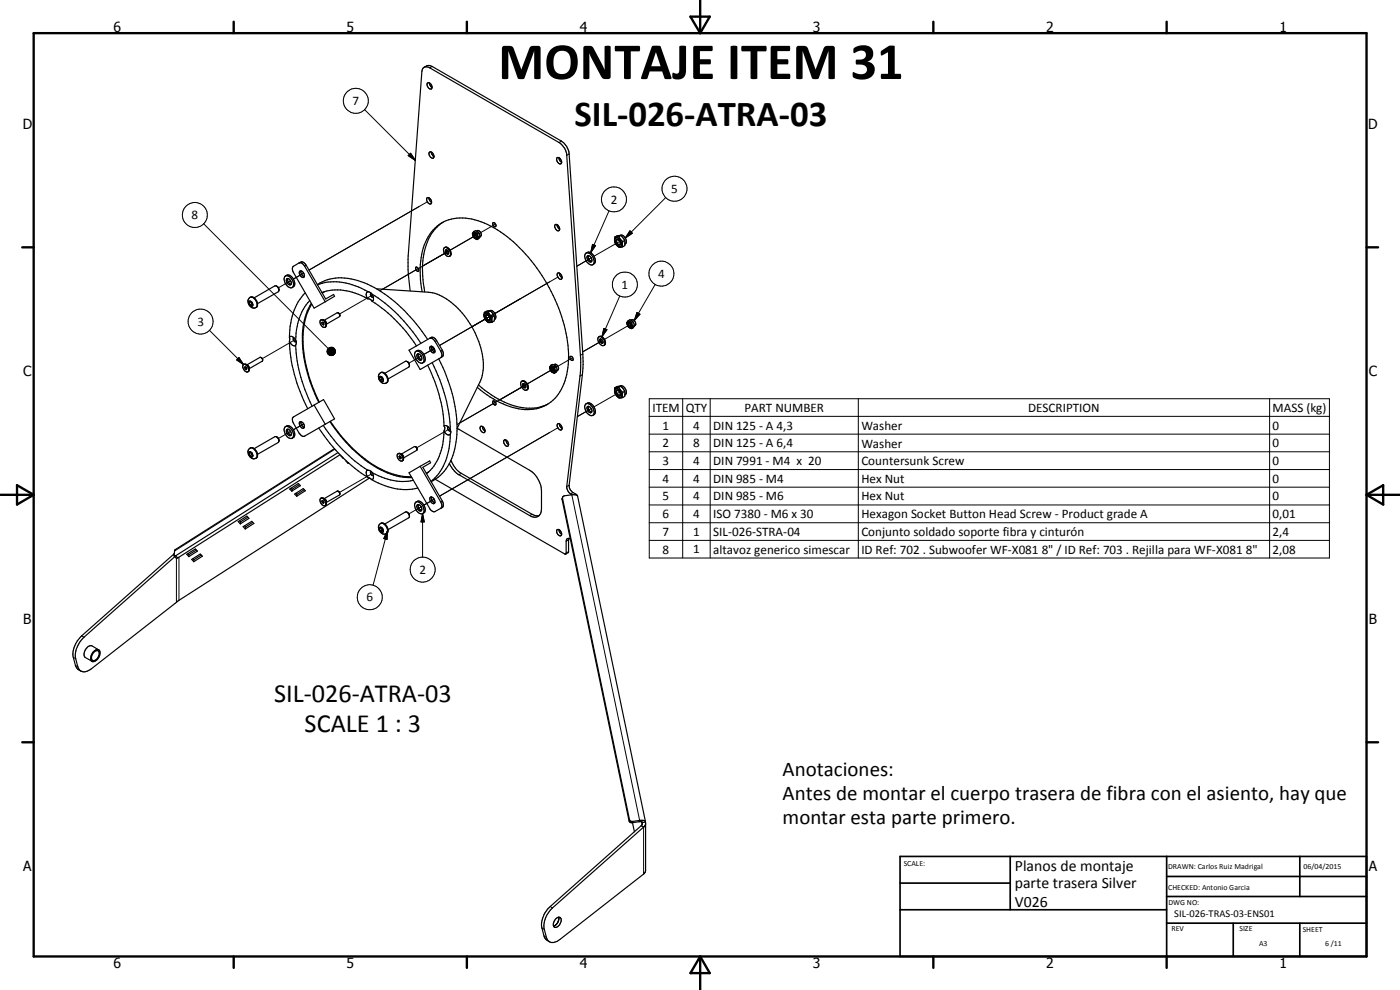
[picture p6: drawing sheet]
<svg xmlns="http://www.w3.org/2000/svg" width="420mm" height="297mm" viewBox="0 0 420 297" stroke-linecap="round" stroke-linejoin="round" font-family="sans-serif">
<g fill="none" stroke="#000" stroke-width=".3">
<path d="M129.7 19.9l-.7 .5M109.4 32.9l15.3 15.2M122.5 46.7l.7-.7 1.5 2.1zM123.2 46l1.5 2.1-2.2-1.4zM168.5 42.3l-.7 .5M170.8 46.2l-.7 .4M199.8 59.3l-12.1 12.1M61.1 67.1l37.4 37.5M91.9 79.6l-.5 .3M128.3 60.5l-35.6 20.5 .3-.1M142.9 70.5l-7.8 4.6M148.5 67.4l-34.5 19.8"/>
<path d="M177.4 77.3l-4.3 2.6M177.8 73.3l.9 .4-1.4 2.1zM182.8 63.2l-5.5 12.6M186 72.4l-7.7 4.5M189 69.3l.8 .7-2.1 1.4zM62.9 99.1l10.2 10.3M74.7 90.5l.1-.2a.97 .97 0 0 1 .9 .6 .97 .97 0 0 1-.1 1 1.23 1.23 0 0 1-.9-1.4zM75 89.2a2.04 2.04 0 0 1 1.8 3.1M86.9 84.5l.3-.3-3.6 2.2M88 83.7l3.1-1.7zM111.8 88.5l-9.9 5.7M125.3 80.7l-10.5 6.1"/>
<path d="M146.8 95l-5.2 3M167.5 83.1l-35.6 20.6 33-19.1M181.2 98.6l.9 .3-1.4 2.1zM186 88.8l-5.3 12.2M189.3 97.3l-7.9 4.5M191.2 93.8l.9 .5-1.7 1.9zM196.6 85.3l-6.2 10.9M71.7 107.3l1.4 2.1-2.1-1.4zM88.6 101.9l-9.9 5.7M91 100.5l-.2 .2M98.1 105.4l2.2 .9-2.1-.6zM98.2 105.7l2.1 .6-2.1-.4z"/>
<path d="M98.2 105.1l2.1 1.2-2.2-.9zM98.2 104.9l2.1 1.4-2.1-1.2zM98.2 105.9l2.1 .4-1.9-.1zM98.4 106.2l1.9 .1h-1.7zM98.4 104.6l.2-.2 1.7 1.9zM98.4 104.6l1.9 1.7-2.1-1.4zM98.6 106.3h1.7l-1.5 .2zM98.6 104.4l.2-.1 1.5 2zM98.8 106.5l1.5-.2zM98.8 104.3l.3-.1 1.2 2.1zM99 106.6l1.3-.3zM99.1 104.2h.2l1 2.1z"/>
<path d="M99.3 106.7l1-.4zM99.3 104.2h.3l.7 2.1zM99.6 106.7l.7-.4zM99.6 104.2l.3 .1 .4 2zM99.8 106.6l.5-.3zM99.9 104.3l.2 .1 .2 1.9zM100.1 106.5l.2-.2zM100.1 104.4l.2 .2v1.7zM100.3 104.6l.2 .2-.2 1.5zM100.5 104.8l.1 .3-.3 1.2zM100.6 105.8l-.3 .5zM100.6 105.6l-.3 .7z"/>
<path d="M100.6 105.1l-.3 1.2zM100.7 105.3l-.4 1zM113.9 113.1a.88 .88 0 0 1 1 .3 .88 .88 0 0 1-.1 1.2 1.28 1.28 0 0 1-.9-1.5zM114.2 111.8a2.04 2.04 0 0 1 1.7 3.1M126 107.1l.4-.3-3.7 2.2M129.6 105l.7-.4-3.1 1.7M131.1 102.2l-.5 .3M132.7 105.1l-.4 .3M157.7 115.5l-7.7 4.5M171.7 107.4l-34.6 20M174.8 112.4l-.7 .4M174.9 106.2l-.7 .4"/>
<path d="M180.8 102.2l-5.9 3.4 5.7-3.3M186 117.6l-7.7 4.5M194.8 119.6h204.2v47.8h-204.2zM204.9 119.6v47.8M213.1 119.6v47.8M257.6 119.6v47.8M381 119.6v47.8M74.7 135.7l.1-.1a1.05 1.05 0 0 1 1 1.4 .98 .98 0 0 1-1-.3 .98 .98 0 0 1-.1-1zM75 134.5a1.82 1.82 0 0 1 2.1 1.7v.8l-.3 .5M86.9 129.7l.3-.2-3.6 2.1M88 128.9l3.1-1.7zM100.5 134.8l-48.1 30.5"/>
<path d="M104 132.6l-.2 .1M134.9 128.7l-9.9 5.7M167.5 128.3l-35.6 20.6 33-19.1M177.4 122.6l-4.1 2.4 3.8-2.2M194.8 124.9h204.2M194.8 130.3h204.2M194.8 135.6h204.2M111.8 142l-9.9 5.7M113.9 158.3l.1-.1a.91 .91 0 0 1 .9 .5 .91 .91 0 0 1-.1 1.1 1.28 1.28 0 0 1-.9-1.5zM114.1 140.7l-.2 .1M114.2 157.1a1.97 1.97 0 0 1 2.1 2v.5l-.4 .5M116.3 159.3l-.1 2.5-1-.2z"/>
<path d="M116.3 159.3l-4.3 16.3M126 152.3l.4-.2-3.7 2.1M126.8 154.1l.5 2.5h-.9zM126.8 154.1v13.1M127.2 151.6l3.1-1.8zM132.7 150.3l-.4 .3M138.5 142l-.8 .5M159.7 154.3l-.7 .4M168.8 149.5l-.1 .4M170.8 145.6l-.7 .4M171.6 148.5l20.4 97.7-.2 .3M172 147.8l-.7 .4"/>
<path d="M172.8 148.3l-.3 .1M194.8 140.9h204.2M194.8 146.2h204.2M194.8 151.5h204.2M194.8 156.8h204.2M52.7 166.8l.7 .6M52.9 167.5v13.2M53.7 167.2v12.9M170.6 165.5l-.7 .4M170.6 162l-.7 .4M194.8 162.1h204.2M22 197.2l.7 .5"/>
<path d="M22.6 199.6l.8 .5M24.5 190.8l.7 .4M188.9 246l-.1 .3M189.7 246.5l-.1 .3M192.7 246.6v.7M193.2 248.2v14.1M162.6 278.4l.8 .4M165.1 272l.7 .4M163.3 280.8l.7 .5"/>
<circle cx="106.8" cy="30.3" r="3.8"/>
<circle cx="184.3" cy="59.8" r="3.8"/>
<circle cx="202.4" cy="56.6" r="3.8"/>
<circle cx="58.5" cy="64.5" r="3.7"/>
<circle cx="60.2" cy="96.5" r="3.7"/>
<circle cx="187.5" cy="85.4" r="3.8"/>
<circle cx="198.5" cy="82.1" r="3.8"/>
<circle cx="111" cy="179.2" r="3.8"/>
<circle cx="126.9" cy="170.9" r="3.8"/>
</g>
<g fill="none" stroke="#000" stroke-width=".35">
<path d="M127.3 20.2l1.2-.6 1.2 .3 38.8 22.4a5.1 5.1 0 0 1 2.3 3.9l4.2 62.2-.2 4-4 33.2a2.45 2.45 0 0 0 1.2 2.2l1.2 .8M128.2 25a1.15 1.15 0 0 1 1.2 .3 1.15 1.15 0 0 1 .2 1.3 1.16 1.16 0 0 1-1.2-.4 1.16 1.16 0 0 1-.2-1.2zM128.9 24.9l.1 .5 .7 .8M128.1 59.4a1.06 1.06 0 0 1 1.2 .5 1.06 1.06 0 0 1-.2 1.3l-.3-.1a1.46 1.46 0 0 1-.7-1.7zM128.7 59.4l.2 .7 .6 .6M128.8 45.8l.1-.2a1.16 1.16 0 0 1 1.1 .6 1.16 1.16 0 0 1 0 1.3l-.8-.3-.4-.7zM129.4 45.6l.2 .6 .6 .8M167.1 47.4a1.08 1.08 0 0 1 1.2 .5 1.08 1.08 0 0 1-.1 1.3 1.41 1.41 0 0 1-1.1-1.8zM167.8 47.3l.2 .8 .6 .6M89.7 78.9l-1.7 1.1-.3 .5 .1 .8 6.5 11.2 3.3-1.9M89.7 78.9a1.35 1.35 0 0 1 2.2 .7l5.8 10.1 2.4-1.4 .3 .6-2.8 1.7M89.7 78.9a1.35 1.35 0 0 1 1.7 1l6.2 10.7"/>
<path d="M133 66.7a14.9 14.9 0 0 0-6.1 11.6 35.3 35.3 0 0 0 .6 9.3M133.4 74.3a1.81 1.81 0 0 1 1.6 2.5M133.4 74.3a1.59 1.59 0 0 1 1.7 .6 1.59 1.59 0 0 1 0 1.9M133.4 74.3a1.82 1.82 0 0 0 1.3 2.7l.4-.2M133.7 75.1a.74 .74 0 0 1 .8 .3 .74 .74 0 0 1 0 .8l-.7-.3zM133.9 74.9l.1 .9 .6 .4M135 76.8l-.1 .1M141.8 70h.1M141.9 70.7l.2 .5M142.1 69.9a1.06 1.06 0 0 1 1 .5 1.06 1.06 0 0 1-.1 1.2 1.19 1.19 0 0 1-.9-1.7zM142.3 69.4l.5-.1 .8 .5M142.3 69.4l.9 .6"/>
<path d="M142.3 69.4l-.2 .2a.75 .75 0 0 0-.2 1.1M142.3 71.3l.9 .6M142.9 70.5l-.4-.3a.51 .51 0 0 0-.2 .7 .51 .51 0 0 0 .6 .3M142.9 71.1v.1M143 69.3a1.06 1.06 0 0 1 1.1 .3 1.06 1.06 0 0 1 .3 1.1l-.4 .3M143 70.8l.1 .2a.4 .4 0 0 1-.5 .3 .4 .4 0 0 1-.3-.4l-.2-.7a.64 .64 0 0 1 .8 .2 .64 .64 0 0 1 0 .7M143.2 70l.5 1.2M143.3 71.8h-.1M143.6 69.8l.5 1.2M143.6 69.8l-.4 .2M143.7 71.2l-.5 .7M144 71l-.8 .9"/>
<path d="M144.1 71h-.1M144.1 71l-.4 .2M147.9 66.8a.69 .69 0 0 1 .8 .4 .69 .69 0 0 1-.2 .8l-.5-.4zM166.5 67.5a1.08 1.08 0 0 1 1.2 .2 1.08 1.08 0 0 1 .3 1.1 .68 .68 0 0 1-.8 .4 .68 .68 0 0 1-.5-.7zM167.2 67.4l.3 1 .5 .4M175.8 76a2.21 2.21 0 0 1 2.5 2.5 .92 .92 0 0 1-.5 1 .92 .92 0 0 1-1.2-.4 2.48 2.48 0 0 1-.8-3.1zM175.9 75.9a1.51 1.51 0 0 1 2.4 1 1.59 1.59 0 0 1-.4 2.5M176.6 76.7a1.4 1.4 0 0 0 1 1.7M176.6 76.7a.65 .65 0 0 0-.5 .5 .65 .65 0 0 0 .2 .7l.8 .7 .5-.2M176.6 76.7l1 .9v.8M184.5 71.1a2.62 2.62 0 0 0 1.2 3.1l1.2-.2M184.6 71.5a1.47 1.47 0 0 1 2 1.6 .78 .78 0 0 1-.6 1 .78 .78 0 0 1-1-.7l-.5-1z"/>
<path d="M185.7 71l1.2 1.5M185.7 71l-1.2 .1M185.9 72.2a.59 .59 0 0 0-.9-.3 .59 .59 0 0 0-.1 .9l.6 .7 .5 .1 .2-.2v-.6M186 72.3l.1 1a.83 .83 0 0 1-.9-.4 .83 .83 0 0 1 .1-1l.8 .7M186.1 70.7a1.33 1.33 0 0 1 1.7 1l.2 1-.5 .5M186.3 70.7l-1.2 .1-.6 .3M186.3 70.7l1.2 1.4M186.3 70.7l-.6 .3M186.9 72.5v1.5M187.5 72.1v1.6l-.6 .3M187.5 72.1l-.6 .4M74.7 89.5a1.25 1.25 0 0 1 2.2 .5 1.34 1.34 0 0 1 .5 1.5 1.34 1.34 0 0 1-1.2 1 1.95 1.95 0 0 1-1.5-3z"/>
<path d="M74.7 90.8l.3-.4 .6 .3 .2 .7-.2 .4-.6-.3M74.7 90.8l.3 .7M75.2 90.5l-.5 .3M75.3 90.6l.2 .6M75.5 91.2l.3 .1M75.5 91.2l-.5 .3M83.1 85.9l-.6-.1-6.2 3.6M83.1 85.9l.6 1M83.7 86.9l-.2 .6-6.2 3.6M85.6 82.8a2.03 2.03 0 0 1 2.4 2l.1 .8-.3 .6a2.14 2.14 0 0 1-2.5-2.2zM85.7 82.8a1.54 1.54 0 0 1 2.3 .9 1.59 1.59 0 0 1-.3 2.6M86 83.7a1.05 1.05 0 0 1 1.2 .5 1.05 1.05 0 0 1-.2 1.3 1.38 1.38 0 0 1-1-1.8z"/>
<path d="M86.4 83.6a1.4 1.4 0 0 0 1 1.7M89.9 81.4a1.13 1.13 0 0 1 1.3 .6 1.13 1.13 0 0 1-.2 1.3 1.38 1.38 0 0 1-1.1-1.9zM90.3 81.3v.1a1.45 1.45 0 0 0 1 1.6M91.6 87.9a19 19 0 0 0-4.7 13.3M93 90.2a17.3 17.3 0 0 0-4.3 11.9M93.4 91a23.1 23.1 0 0 0-2.2 16.1 47.8 47.8 0 0 0 4.5 13.6M93.5 91.3a23.3 23.3 0 0 0-2.1 15.9 45.8 45.8 0 0 0 4.4 13.4M95.2 85.4a14.2 14.2 0 0 1 13.1-.9 36.1 36.1 0 0 1 13 8.6l4.6 5.3 2.4 3.5M95.3 85.5a17.5 17.5 0 0 1 15.2 2M96.4 96a1.52 1.52 0 0 1 1.1 2.2 1.52 1.52 0 0 1-1.3-2.1l.4-.2 .5 .1M96.6 96.9l.1-.3 .4 .3v.6l-.4-.2M96.6 96.9l.1 .4"/>
<path d="M96.6 87.8a16.6 16.6 0 0 1 13.8 1.9M96.8 96.7l-.2 .2M97 96.8l.1 .4M97.1 96l.6 .4 .2 .5v.9l-.3 .4M97.1 97.2h.1M97.1 97.2l-.4 .1M97.5 87.5l-.8 .4M101.5 93.9l.5 .8M101.5 93.9h-.3l-3.9 2.2 .6 1.1M101.5 93.9l.5 .6M102 94.6l-.1 .4-4 2.3M110.4 89.7l.8 .2 .5 .5"/>
<path d="M110.5 87.5a1.89 1.89 0 0 1 1.5 1.6M110.5 87.5h-.2a1.44 1.44 0 0 0 .1 2.2M111.4 88a.65 .65 0 0 0-.1 .8 .65 .65 0 0 0 .7 .3M111.5 88.1a47.1 47.1 0 0 1 14.8 14.9M111.7 90.4a43.4 43.4 0 0 1 13.3 13.4M112 89.1v.9l-.3 .4M113 86.7l15.5 1a16.6 16.6 0 0 1 10.9 7 25.5 25.5 0 0 1 5.6 16.5l-.4 2.2-.6 1.2-6.8 13.9M123.1 87.3a47.9 47.9 0 0 1-.6-10.5l4.1-55.3a1.42 1.42 0 0 1 .8-1.4 1.42 1.42 0 0 1 1.6 .3l39.1 22.5a5.1 5.1 0 0 1 2 3.7l4.2 61.1-.1 4.1-4.1 34.2a2.82 2.82 0 0 0 1.6 2.5M124.8 80.2a.75 .75 0 0 1 .7 .4 .75 .75 0 0 1 0 .8 .87 .87 0 0 1-.7-1.2zM126.7 87.5a24.6 24.6 0 0 1 1.8-16.5 11.4 11.4 0 0 1 13.1-5.3 32.4 32.4 0 0 1 17 11.5 49.3 49.3 0 0 1 12 29.9 16.6 16.6 0 0 1-5.3 13.5l-1.3 .9M145.4 93.7l-.1 .3a2.34 2.34 0 0 0 .7 2.3M145.5 94.1a1.47 1.47 0 0 1 1.9 1.6v.5a.8 .8 0 0 1-.8 .5 .8 .8 0 0 1-.7-.6l-.5-1.1z"/>
<path d="M145.8 94.5a1.03 1.03 0 0 1 1.1 .5 1.03 1.03 0 0 1-.2 1.2 1.27 1.27 0 0 1-.9-1.7zM146 94.5a.88 .88 0 0 1 .9 .5 .88 .88 0 0 1-.2 1 1.01 1.01 0 0 1-.7-1.5zM146 96.3l.5 .5 1.2-.2M146.5 93.6l-1.1 .1M146.5 93.6l1.2 1.5M146.9 93.3a1.66 1.66 0 0 1 1.6 .7 1.66 1.66 0 0 1 0 1.8h-.1M147.1 93.3a2.49 2.49 0 0 1 1.2 3l-.6 .3M147.1 93.3l-1.1 .1-.6 .3M147.1 93.3l-.6 .3M147.7 95.1v1.5M148.3 94.7l-.6 .4M167.4 82a1.1 1.1 0 0 1 1.1 .6 1.1 1.1 0 0 1-.2 1.2 1.36 1.36 0 0 1-.9-1.8z"/>
<path d="M167.9 82l.2 .7 .6 .6M188.3 96.8l.1-.2a.96 .96 0 0 1 1.1 .6 .96 .96 0 0 1-.3 1.2l-.9-.9zM188.6 96.2l-.4 .5v.5l.4 .9 .4 .3M188.6 96.2l.4-.3 .9 .6M188.6 96.2l1 .5M189 97l-.1-.1a.52 .52 0 0 0-.5 .5 .52 .52 0 0 0 .4 .6l.4 .1 .1-.5M189 98.4l.6 .2M189.1 97.2l.3 .4M189.3 97.4l-.3-.5a.45 .45 0 0 0-.3 .7 .45 .45 0 0 0 .6 .1M189.3 97.5v.1M189.4 96.1a1.01 1.01 0 0 1 1.2 .4 1.01 1.01 0 0 1-.2 1.3M189.6 96.7l.4 1.3"/>
<path d="M189.6 98.6h.1M189.9 96.5l.5 1.3M189.9 96.5l-.3 .2M190 98l-.4 .6M190.4 97.7l-.4 .3M190.4 97.8l-.8 .8M73 109.5a1.28 1.28 0 0 1 1.6 1.4l-.1 .6a1.38 1.38 0 0 1-1.6-1.8zM73.1 109.4a1.35 1.35 0 0 1 1.7 1.4M73.4 110.3l.2-.3 .3 .2v.7l-.3-.2M73.4 110.3l.2 .4M73.7 110.1l-.3 .2M73.8 110.2l.1 .3"/>
<path d="M73.9 109.3l.8 .8 .1 .9-.3 .5M73.9 110.5h.1M73.9 110.5l-.3 .2M74.1 109.5l3.9-2.3 .7 .3 .1 .8-4 2.3M74.5 111.5h-.1M78.3 107.3l.3 .1M78.5 107.4l.3 .5M86.9 101.2a.84 .84 0 0 1 1.4 .2M86.9 101.2v1.2M86.9 102.4a1.42 1.42 0 0 0 1.8 1.2M86.9 102.4a47.4 47.4 0 0 0 5.5 20.2M88.2 101.4h-.1a.7 .7 0 0 0 0 .8 .7 .7 0 0 0 .8 .2"/>
<path d="M88.3 101.4l.4 .7M88.7 102.1l.2 .4-.2 1.1M88.7 103.6a45.4 45.4 0 0 0 5 18.3M113.9 112.1a1.38 1.38 0 0 1 1.4-.3 1.38 1.38 0 0 1 .9 1.1 1.25 1.25 0 0 1 .2 1.7 1.25 1.25 0 0 1-1.6 .3 2.05 2.05 0 0 1-.9-2.8zM113.9 113.4l.3-.4 .6 .3 .2 .7-.2 .4-.6-.3M113.9 113.4l.3 .7M114.4 113.2l-.5 .2M114.5 113.2l.2 .6M114.7 113.8l.3 .2M114.7 113.8l-.5 .3M122.3 108.5l.6 1M122.3 108.5l-.6-.1-6.2 3.6"/>
<path d="M122.9 109.5l-.2 .7-6.3 3.5M124.7 105.5a2.03 2.03 0 0 1 2.5 1.9 1.01 1.01 0 0 1-.2 1.4 1.01 1.01 0 0 1-1.4-.2 2.61 2.61 0 0 1-.9-3.1zM124.9 105.4a1.84 1.84 0 0 1 2.6 1.6 1.33 1.33 0 0 1-.7 1.9M125.2 106.3a1.05 1.05 0 0 1 1.2 .5 1.05 1.05 0 0 1-.2 1.3 1.47 1.47 0 0 1-1-1.8zM125.5 106.2a1.43 1.43 0 0 0 1 1.7M128.3 109.6a44.5 44.5 0 0 1 5 18.2M128.9 101.5a1.3 1.3 0 0 1 2.2 .7l1.9 3.7-.1 1-.6 .4M128.9 101.5l.3-.1a1.66 1.66 0 0 1 1.4 1.1l1.7 2.9a1.56 1.56 0 0 1 0 1.9M128.9 101.5l-6.1 3.6 3.3 5.8 6.2-3.6M129.1 104a1.15 1.15 0 0 1 1.2 .6 1.15 1.15 0 0 1-.1 1.3 1.37 1.37 0 0 1-1.1-1.9zM129.5 103.9a1.6 1.6 0 0 0 1 1.7M129.6 103.9l.9 1.6"/>
<path d="M129.7 108.8a48.1 48.1 0 0 1 5.5 20.3M131.6 107.6a44.8 44.8 0 0 1 5.4 23.9 15.6 15.6 0 0 1-7.6 13.1M143.2 116.2a24.5 24.5 0 0 0 15.2 6.7l3.3-.5 2.8-1.2M143.6 115.5a24.3 24.3 0 0 0 16.1 7l1.7-.2 2.3-.7M156.5 114.4a1.63 1.63 0 0 1 2 2.1l-.4 .5M156.5 114.4a1.73 1.73 0 0 1 1.6 2.6M156.5 114.4a1.74 1.74 0 0 0 1.6 2.6M156.9 115.2l.1-.1a.82 .82 0 0 1 .6 1.3 .92 .92 0 0 1-.7-1.2zM157 115.1a.91 .91 0 0 0 .8 1.1M165.1 110.1a.95 .95 0 0 1 1.2 .5 .95 .95 0 0 1-.3 1.2l-.9-.9zM165.3 110.4a.64 .64 0 0 1 .8 .2 .64 .64 0 0 1-.2 .9l-.6-.6zM165.4 109.5a1.08 1.08 0 0 1 1.4 .4"/>
<path d="M165.4 109.5l1 .6M165.4 109.5l-.4 .7 .3 1.1 .3 .3M165.5 110.4l.6 .4v.5a.67 .67 0 0 1-.7-.8zM165.6 111.6l.8 .4M166.2 109.5a1.06 1.06 0 0 1 1.2 .2 1.06 1.06 0 0 1 .1 1.2l-.3 .2M166.4 110.1l.5 1.2M166.8 109.9l.4 1.2M166.8 109.9l-.4 .2M166.9 111.3l-.5 .7M167.2 111.1l-.8 .9M167.2 111.1l-.3 .2M171.1 107a.69 .69 0 0 1 .8 .3 .69 .69 0 0 1-.2 .9l-.6-.6z"/>
<path d="M179.7 101a1.56 1.56 0 0 1 2 1.9l-.3 .6M179.7 101a1.85 1.85 0 0 1 1.7 2.5M179.7 101a1.72 1.72 0 0 0 1.6 2.6l.1-.1M180 101.8a.78 .78 0 0 1 .8 .3 .78 .78 0 0 1 0 .9l-.6-.4zM180.2 101.7a.88 .88 0 0 0 .7 1.2M184.5 116.3a2.34 2.34 0 0 0 1.6 3.1l.8-.1M184.6 116.8a1.56 1.56 0 0 1 1.7 .6 1.56 1.56 0 0 1-.1 1.9 1.87 1.87 0 0 1-1.6-2.5zM184.9 117.1a1 1 0 0 1 1.2 .5 1 1 0 0 1-.2 1.2 1.28 1.28 0 0 1-1-1.7zM185.2 117.1a.89 .89 0 0 1 .8 .6 .89 .89 0 0 1-.1 .9 1.02 1.02 0 0 1-.7-1.5zM185.7 116.2l-1.2 .1M185.7 116.2l1.2 1.5M186.1 115.9a1.62 1.62 0 0 1 1.6 .7 1.62 1.62 0 0 1 0 1.8h-.2"/>
<path d="M186.3 115.9l-1.2 .1-.6 .3M186.3 115.9l1.2 1.5M186.3 115.9l-.6 .3M186.9 117.7v1.6M187.5 117.4v1.1M187.5 117.4l-.6 .3M187.5 118.5v.4l-.6 .4M74.7 134.7a1.22 1.22 0 0 1 1.3-.4 1.22 1.22 0 0 1 .9 1 1.34 1.34 0 0 1 .5 1.4 1.34 1.34 0 0 1-1.2 1 1.93 1.93 0 0 1-1.5-3zM74.7 136l.3-.4 .6 .3 .2 .8-.2 .3-.6-.3M74.7 136l.3 .7M75.2 135.8l-.5 .2M75.3 135.8l.2 .6"/>
<path d="M75.5 136.4l.3 .2M75.5 136.4l-.5 .3M83 131.1l.3 .2M83.4 131.5l.3 .6M83.7 132.1l-.2 .7-6.2 3.5M83.7 132.1l-.4-.9-.8-.2-6.2 3.6M85.6 128.1a2.28 2.28 0 0 1 2.5 2.8 1.11 1.11 0 0 1-1.1 .7 1.11 1.11 0 0 1-1-.8 2.45 2.45 0 0 1-.4-2.7zM85.7 128a1.86 1.86 0 0 1 2.6 1.6 1.33 1.33 0 0 1-.6 1.9M86.1 128.8a1.2 1.2 0 0 1 1.1 .7 1.2 1.2 0 0 1 0 1.2 1.27 1.27 0 0 1-1.1-1.9zM86.4 128.8a1.29 1.29 0 0 0 1 1.7M87.8 125.3l9.3-5.4 3.3 5.8-9 5.2a1.54 1.54 0 0 1-1.7-1l-1.9-3.4zM89.9 126.6a1.15 1.15 0 0 1 1.3 .6 1.15 1.15 0 0 1-.2 1.3 1.43 1.43 0 0 1-1.1-1.9z"/>
<path d="M90.3 126.5v.2a1.54 1.54 0 0 0 1 1.5M94.3 121.5l3.3 5.8M95.7 128.4a53.4 53.4 0 0 0 8.9 10.5M97 127.6a44.4 44.4 0 0 0 13.4 13.5M99 126.5a41.9 41.9 0 0 0 17.3 15.4 16.8 16.8 0 0 0 7.3 1.4M99.1 126.4a38 38 0 0 0 19 15.9l2.8 .6 2.6 .1M100.4 134.6l-47.8 30.3-.3 1.9M101.4 135.8l-48.7 31h-.4M102.1 136.4l-48.7 31-.5 .1-.6-.7M102.4 136.9l.6 .6M103 137.5h.1M103.8 132.4l-.1 .1"/>
<path d="M104 138.3l.5 .8M104.6 138.9l-.1 .2M104.6 138.9l3.9 3.1 2 1.3M104.7 139l-.2 .1M104.9 133.6l-.1 .1M105.6 134.2l-.2 .2M119.4 136.2l.5-.2 .6 .3M119.6 136.1h-.1M119.7 136.1a1.52 1.52 0 0 1 1 2.2 1.43 1.43 0 0 1-1.3-2.1M119.7 137l.2-.2 .5 .6-.1 .3-.4-.2M119.7 137l.2 .5M120 136.9l-.3 .1"/>
<path d="M120.2 136.9l.1 .4M120.3 136.1l.5 .3 .3 .6v1l-.4 .3M120.3 137.3h.1M120.3 137.3l-.4 .2M124.7 134l.5 .8M125.1 134.6l-.4-.6h-.3l-3.9 2.2M125.2 134.7l-.2 .4-3.9 2.3-.6-1.1M126.1 139.9l-3.3 2 6.4 11.1 .7 .5h.6l1.8-1M126.1 139.9l2.8-1.6 .3 .6-2.3 1.3 5.8 10.1a1.33 1.33 0 0 1-.4 2.2M126.1 139.9l6.2 10.7a1.4 1.4 0 0 1 0 1.9M133.3 127.8l.2 .6-.2 .9M133.3 129.3a1.49 1.49 0 0 0 1.7 1.1l.2-.2"/>
<path d="M133.3 127.8a1.4 1.4 0 0 1 1.9 1.3M133.3 129.3a15.8 15.8 0 0 1-5.3 12.9M134.6 128.1a.64 .64 0 0 0-.1 .8 .64 .64 0 0 0 .7 .3M135.2 129.1v1.1M135.2 130.2a17.8 17.8 0 0 1-5.8 14.2M135.3 138.1a7.7 7.7 0 0 0 3.2 3.9l21.2 12.3 1.1 .4h1M137.2 128.6l21.8 12.5a7.9 7.9 0 0 1 3.5 6.1v5.5a2.16 2.16 0 0 1-1 2.3 2.16 2.16 0 0 1-2.5-.3l-21.6-12.5-1.4-1.4-1.1-1.7M144.2 127.9a1.14 1.14 0 0 1 1.2 .6 1.14 1.14 0 0 1-.2 1.3 1.36 1.36 0 0 1-1-1.9zM144.8 127.9l.2 .9 .6 .5M148 120.3a.71 .71 0 0 1 .8 .4 .71 .71 0 0 1-.3 .8 .87 .87 0 0 1-.5-1.2zM151.2 132.2a1.1 1.1 0 0 1 1.2 .2 1.1 1.1 0 0 1 .2 1.2l-.2 .3a1.27 1.27 0 0 1-1.2-1.7zM151.8 132l.2 .8 .6 .6"/>
<path d="M167.4 127.2a1.11 1.11 0 0 1 1.1 .6 1.11 1.11 0 0 1-.2 1.2 1.31 1.31 0 0 1-.9-1.8zM167.9 127.2l.2 .8 .6 .6M175.8 121.2a2.03 2.03 0 0 1 2.4 1.9 1.01 1.01 0 0 1-.1 1.4 1.01 1.01 0 0 1-1.5-.1 2.61 2.61 0 0 1-.8-3.2zM175.9 121.2a1.84 1.84 0 0 1 2.7 1.5 1.33 1.33 0 0 1-.7 1.9M176.6 121.9a1.43 1.43 0 0 0 1 1.8M176.6 121.9a.65 .65 0 0 0-.5 .5 .65 .65 0 0 0 .2 .7l.8 .7 .5-.2M176.6 121.9a1.42 1.42 0 0 1 1 1.7M71.5 156.5l2.6-1.6 .6 .6-2.6 1.7zM71.9 156.3l.3 .3M72.2 156.6l-.1 .6M73 158l2.6-1.6 .6 .7-2.6 1.6zM73.4 157.8l.3 .3"/>
<path d="M73.7 158.1l-.1 .6M74.4 155.2l-2.2 1.4M75.8 156.7l-2.1 1.4M86.9 146.7l2.6-1.6 .7 .6-2.6 1.7zM87.3 146.5l.4 .3M87.7 146.8l-.1 .6M88.4 148.3l2.6-1.7 .6 .6-2.5 1.7zM88.8 148l.3 .3M89.1 148.3v.6M89.8 145.4l-2.1 1.4M91.3 146.9l-2.2 1.4M96.3 149.5l.3-.1 .5 .1"/>
<path d="M96.6 150.4l.1-.2 .4 .2v.6l-.4-.2M96.6 150.4l.1 .4M96.8 150.2l-.2 .2M97 150.3l.1 .3M97.1 149.5l.6 .4 .2 1.3a.71 .71 0 0 1-.5 .6 .71 .71 0 0 1-.8-.4 1.28 1.28 0 0 1-.2-1.9 1.6 1.6 0 0 1 1.3 2.1M97.1 150.6l.1 .1M97.1 150.6l-.4 .2M101.5 147.4l.3 .3M101.8 147.7l.2 .5M101.8 147.7l-.6-.3-3.9 2.2M101.8 147.7l.1 .8-4 2.2-.6-1.1M110.4 141.1l.8 .2 .5 .5"/>
<path d="M110.4 141.1a1.38 1.38 0 0 0 .1 2.2M110.5 143.3l1 .6M110.9 143.4l-57.4 36.9-26.1 20.4a3 3 0 0 1-3.1 .6M111.5 141.5a.66 .66 0 0 0-.2 .8 .66 .66 0 0 0 .7 .3M111.5 143.9a18.7 18.7 0 0 0 13.9 2.5M111.7 141.8a1.36 1.36 0 0 1 0 2.1h-.2M111.7 141.8a17.5 17.5 0 0 0 12.4 2.3M113.9 157.4a1.15 1.15 0 0 1 2 .2 1.51 1.51 0 0 1-.3 2.7 1.94 1.94 0 0 1-1.7-2.9zM113.9 158.6l.3-.4 .6 .3 .2 .8-.2 .3-.6-.3M113.9 158.6l.3 .7M114.4 158.4l-.5 .2M114.5 158.4l.2 .6"/>
<path d="M114.7 159l.3 .2M114.7 159l-.5 .3M114.8 141l-.3 .1M122.5 153.9l.3 .7M122.6 154l-.6-.4h-.3l-6.2 3.6M122.6 154.1l.2 .5M122.8 154.6l-.1 .8-6.3 3.5M124.7 150.7a1.93 1.93 0 0 1 2.5 1.9 1.01 1.01 0 0 1-.2 1.4 1.01 1.01 0 0 1-1.4-.2 2.5 2.5 0 0 1-.9-3.1zM124.9 150.6a1.89 1.89 0 0 1 2.6 1.6 1.31 1.31 0 0 1-.7 1.9M125.2 151.6a1.12 1.12 0 0 1 1.4 1.2 .62 .62 0 0 1-.6 .5 .62 .62 0 0 1-.6-.5zM125.5 151.4a1.43 1.43 0 0 0 1 1.7M128.7 141.5l-.8 .5"/>
<path d="M129.1 149.2a1.17 1.17 0 0 1 1.2 .6 1.17 1.17 0 0 1-.1 1.3 1.42 1.42 0 0 1-1.1-1.9zM129.5 149.1a1.54 1.54 0 0 0 1 1.7M130.6 143.8l39.2 22.4M167.2 158.9a1.16 1.16 0 0 1 1.1 .6 1.16 1.16 0 0 1 0 1.2 1.24 1.24 0 0 1-1.1-1.8zM167.8 158.9l.2 .8 .6 .6M168.9 149.2l-.2 .7 20.1 96.4 .6 .5 3.2-.2 .1 .7-.3 .4M168.9 149.1l20 96.9 .7 .5 3.3-.4 .7 .2 .1 .2M173.2 148.6l-1.6-.1-2.2 .3-.5 .3M173.2 148.6l20.5 97.9M52.2 166.2l-27.7 24.6a7.5 7.5 0 0 0-2.5 6.4l.8 2.8 .5 .8 1 .5M52.2 166.2h.1M52.3 166.2h-.1"/>
<path d="M52.3 166.8h.1M52.5 167l-27.3 24.2a7.2 7.2 0 0 0-2.5 6.5l.8 2.7 .8 .9M56 166.3l2.6-1.6 .7 .7-2.6 1.6zM56.4 166.1l.3 .3M56.7 166.4v.6M57.5 167.9l2.6-1.7 .6 .7-2.5 1.6zM57.9 167.6l.3 .3M58.2 167.9v.6M59 165l-2.3 1.4M60.4 166.5l-2.2 1.4M170.7 161.5l-.1 4.2-.8 .5M170.7 161.5l-.6 .3-.2 .6-.1 3.8"/>
<path d="M170.7 161.5l.5 .3M27.9 195.7a1.22 1.22 0 0 1 2.1-.3 2.63 2.63 0 0 1-2.3 3.1 1.95 1.95 0 0 1 .2-2.8zM28 195.9l.4-.4a.89 .89 0 0 1 1.3 0 .89 .89 0 0 1-.1 1.3 1.47 1.47 0 0 1-2 1.2l-.1-1zM29.6 195l-2-1.2a2.33 2.33 0 0 0-2 3.5l2 1.1M189.8 246.8l.6 2.8M192.4 247.7l-27.3 24.3a7.8 7.8 0 0 0-2.6 6.1l1 3.4 1.4 1M192.4 247.7l.8 .5M193.2 248.2l-27.4 24.2a7.3 7.3 0 0 0-2.4 6.4l.7 2.8 .8 1M193.7 246.7v14.6l-.3 .7-25.4 19.9a2.74 2.74 0 0 1-3.1 .7M193.7 246.5v.2M193.7 246.7l-1 .1M193.7 247.3l-.5 .9"/>
<path d="M166.3 277.8l-.2 .1M166.3 277.8h-.2M166.6 277.7l-.3 .1M166.7 275.8a.96 .96 0 0 1 1.5-.5 .96 .96 0 0 1 0 1.6 1.26 1.26 0 0 1-.7 1.2 1.26 1.26 0 0 1-1.4-.2v-.7zM167 277.3l-.4 .4M167.2 277.1l-.2 .2M167.5 276.6l-.3 .5M167.5 276.5l-.3 .6M167.6 275.2l-.1 1.4"/>
</g>
<g fill="none" stroke="#000" stroke-width=".71">
<path d="M10.1 9.9h400v277.1h-400zM70.1 6.5v3.4M140.1 6.5v3.4M207.2 5h5.8l-2.9 4.9zM210.1 0v9.9M280.1 6.5v3.4M350.1 6.5v3.4M6.7 74.2h3.4M410.1 74.2h3.5M.1 148.5h10M5.1 145.6l5 2.9-5 2.9zM410.1 148.5h10"/>
<path d="M410.1 148.5l5-2.9v5.8zM6.7 222.7h3.4M410.1 222.7h3.5M70.1 287v3.4M140.1 287v3.4M210.1 287v10M210.1 287l2.9 5h-5.8zM280.1 287v3.4M350.1 287v3.4"/>
</g>
<path d="M270.1 257h140v30h-140zM303.2 257v16M350.1 257v30M390.1 257v12M270.1 265h33.1M270.1 273h80M350.1 277h60M350.1 269h60M350.1 263h60M370.1 277v10M390.1 277v10" fill="none" stroke="#000" stroke-width=".51"/>
<g fill="#000">
<path d="M123.2 46l1.5 2.1-2.2-1.4zM177.8 73.3l.9 .4-1.4 2.1zM189 69.3l.8 .7-2.1 1.4zM181.2 98.6l.9 .3-1.4 2.1zM191.2 93.8l.9 .5-1.7 1.9zM71.7 107.3l1.4 2.1-2.1-1.4zM100.6 105.8l-.3 .5zM100.6 105.6l-.3 .7zM100.7 105.3l-.4 1zM100.6 105.1l-.3 1.2zM100.5 104.8l.1 .3-.3 1.2zM100.3 104.6l.2 .2-.2 1.5z"/>
<path d="M100.1 104.4l.2 .2v1.7zM99.6 104.2l.3 .1 .4 2zM99.3 104.2h.3l.7 2.1zM99.1 104.2h.2l1 2.1zM98.8 104.3l.3-.1 1.2 2.1zM98.6 104.4l.2-.1 1.5 2zM98.4 104.6l.2-.2 1.7 1.9zM98.4 104.6l1.9 1.7-2.1-1.4zM98.2 104.9l2.1 1.4-2.1-1.2zM98.2 105.1l2.1 1.2-2.2-.9zM98.1 105.4l2.2 .9-2.1-.6zM98.2 105.7l2.1 .6-2.1-.4z"/>
<path d="M98.4 106.2l1.9 .1h-1.7zM98.6 106.3h1.7l-1.5 .2zM98.8 106.5l1.5-.2zM99 106.6l1.3-.3zM99.3 106.7l1-.4zM99.6 106.7l.7-.4zM99.8 106.6l.5-.3zM100.1 106.5l.2-.2zM126.8 154.1l.5 2.5h-.9zM116.3 159.3l-.1 2.5-1-.2z"/>
</g>
<path d="M98.2 106.1h2.1M100.1 104.3v2" fill="none" stroke="#000" stroke-width=".38"/>
<text font-size="15.8" x="149.6" y="23.7">MONTAJE ITEM 31</text>
<text font-size="11" x="172.4" y="37.8">SIL-026-ATRA-03</text>
<g font-size="7.9">
<text x="82.2" y="210.6">SIL-026-ATRA-03</text>
<text x="91.4" y="219.6">SCALE 1 : 3</text>
</g>
<g font-size="6.3">
<text x="234.9" y="232.8">Anotaciones:</text>
<text x="234.9" y="239.9">Antes de montar el cuerpo trasera de fibra con el asiento, hay que</text>
<text x="234.9" y="247.2">montar esta parte primero.</text>
</g>
<g font-size="4.7">
<text x="304.6" y="261.2">Planos de montaje</text>
<text x="304.6" y="266.6">parte trasera Silver</text>
<text x="304.6" y="272">V026</text>
</g>
<g font-size="4.2">
<text x="34" y="9.6">6</text>
<text x="104" y="9.6">5</text>
<text x="174" y="9.6">4</text>
<text x="244" y="9.6">3</text>
<text x="314" y="9.6">2</text>
<text x="384" y="9.6">1</text>
<text x="6.8" y="38.7">D</text>
<text x="410.6" y="38.7">D</text>
<text x="7" y="112.9">C</text>
<text x="410.8" y="112.9">C</text>
<text x="7" y="187.1">B</text>
<text x="410.8" y="187.1">B</text>
<text x="7" y="261.4">A</text>
<text x="410.8" y="261.4">A</text>
<text x="34" y="290.4">6</text>
<text x="104" y="290.4">5</text>
<text x="174" y="290.4">4</text>
<text x="244" y="290.4">3</text>
<text x="314" y="290.4">2</text>
<text x="384" y="290.4">1</text>
</g>
<g font-size="3.9">
<text x="105.8" y="31.5">7</text>
<text x="201.5" y="57.9">5</text>
<text x="57.5" y="65.8">8</text>
<text x="183.3" y="61.1">2</text>
<text x="197.5" y="83.4">4</text>
<text x="186.6" y="86.7">1</text>
<text x="59.3" y="97.7">3</text>
<text x="195.8" y="123.6">ITEM</text>
<text x="205.8" y="123.6">QTY</text>
<text x="223.4" y="123.6">PART NUMBER</text>
<text x="308.6" y="123.6">DESCRIPTION</text>
<text x="381.9" y="123.7">MASS (kg)</text>
<text x="198.9" y="128.9">1</text>
<text x="208" y="128.9">4</text>
<text x="214.1" y="128.9">DIN 125 - A 4,3</text>
<text x="258.5" y="128.9">Washer</text>
<text x="381.9" y="128.9">0</text>
<text x="198.9" y="134.2">2</text>
<text x="208" y="134.2">8</text>
<text x="214.1" y="134.2">DIN 125 - A 6,4</text>
<text x="258.5" y="134.3">Washer</text>
<text x="381.9" y="134.2">0</text>
<text x="198.9" y="139.5">3</text>
<text x="208" y="139.5">4</text>
<text x="214.1" y="139.5">DIN 7991 - M4 x 20</text>
<text x="258.5" y="139.6">Countersunk Screw</text>
<text x="381.9" y="139.5">0</text>
<text x="198.9" y="144.8">4</text>
<text x="208" y="144.8">4</text>
<text x="214.1" y="144.8">DIN 985 - M4</text>
<text x="258.5" y="144.8">Hex Nut</text>
<text x="381.9" y="144.8">0</text>
<text x="198.9" y="150.1">5</text>
<text x="198.9" y="155.4">6</text>
<text x="208" y="150.1">4</text>
<text x="208" y="155.4">4</text>
<text x="214.1" y="150.1">DIN 985 - M6</text>
<text x="214.1" y="155.4">ISO 7380 - M6 x 30</text>
<text x="258.5" y="150.1">Hex Nut</text>
<text x="258.5" y="155.5">Hexagon Socket Button Head Screw - Product grade A</text>
<text x="381.9" y="150.1">0</text>
<text x="381.9" y="155.4">0,01</text>
<text x="198.9" y="160.7">7</text>
<text x="208" y="160.7">1</text>
<text x="214.1" y="160.7">SIL-026-STRA-04</text>
<text x="258.5" y="160.8">Conjunto soldado soporte fibra y cinturón</text>
<text x="381.9" y="160.7">2,4</text>
<text x="198.9" y="166.1">8</text>
<text x="208" y="166">1</text>
<text x="214.1" y="166.2">altavoz generico simescar</text>
<text x="258.5" y="166.2">ID Ref: 702 . Subwoofer WF-X081 8&quot; / ID Ref: 703 . Rejilla para WF-X081 8&quot;</text>
<text x="381.9" y="166.1">2,08</text>
<text x="125.9" y="172.2">2</text>
<text x="110" y="180.5">6</text>
</g>
<text font-size="3.1" x="352.4" y="275.2">SIL-026-TRAS-03-ENS01</text>
<g font-size="2.4">
<text x="271.2" y="259.7">SCALE:</text>
<text x="350.6" y="260.8">DRAWN: Carlos Ruiz Madrigal</text>
<text x="391.2" y="260.6">06/04/2015</text>
<text x="350.6" y="267">CHECKED: Antonio Garcia</text>
<text x="350.6" y="271.4">DWG NO:</text>
<text x="351.6" y="279.3">REV</text>
<text x="372" y="279.4">SIZE</text>
<text x="391" y="279.6">SHEET</text>
<text x="377.9" y="283.8">A3</text>
<text x="397.7" y="283.8">6 /11</text>
</g>
</svg>
